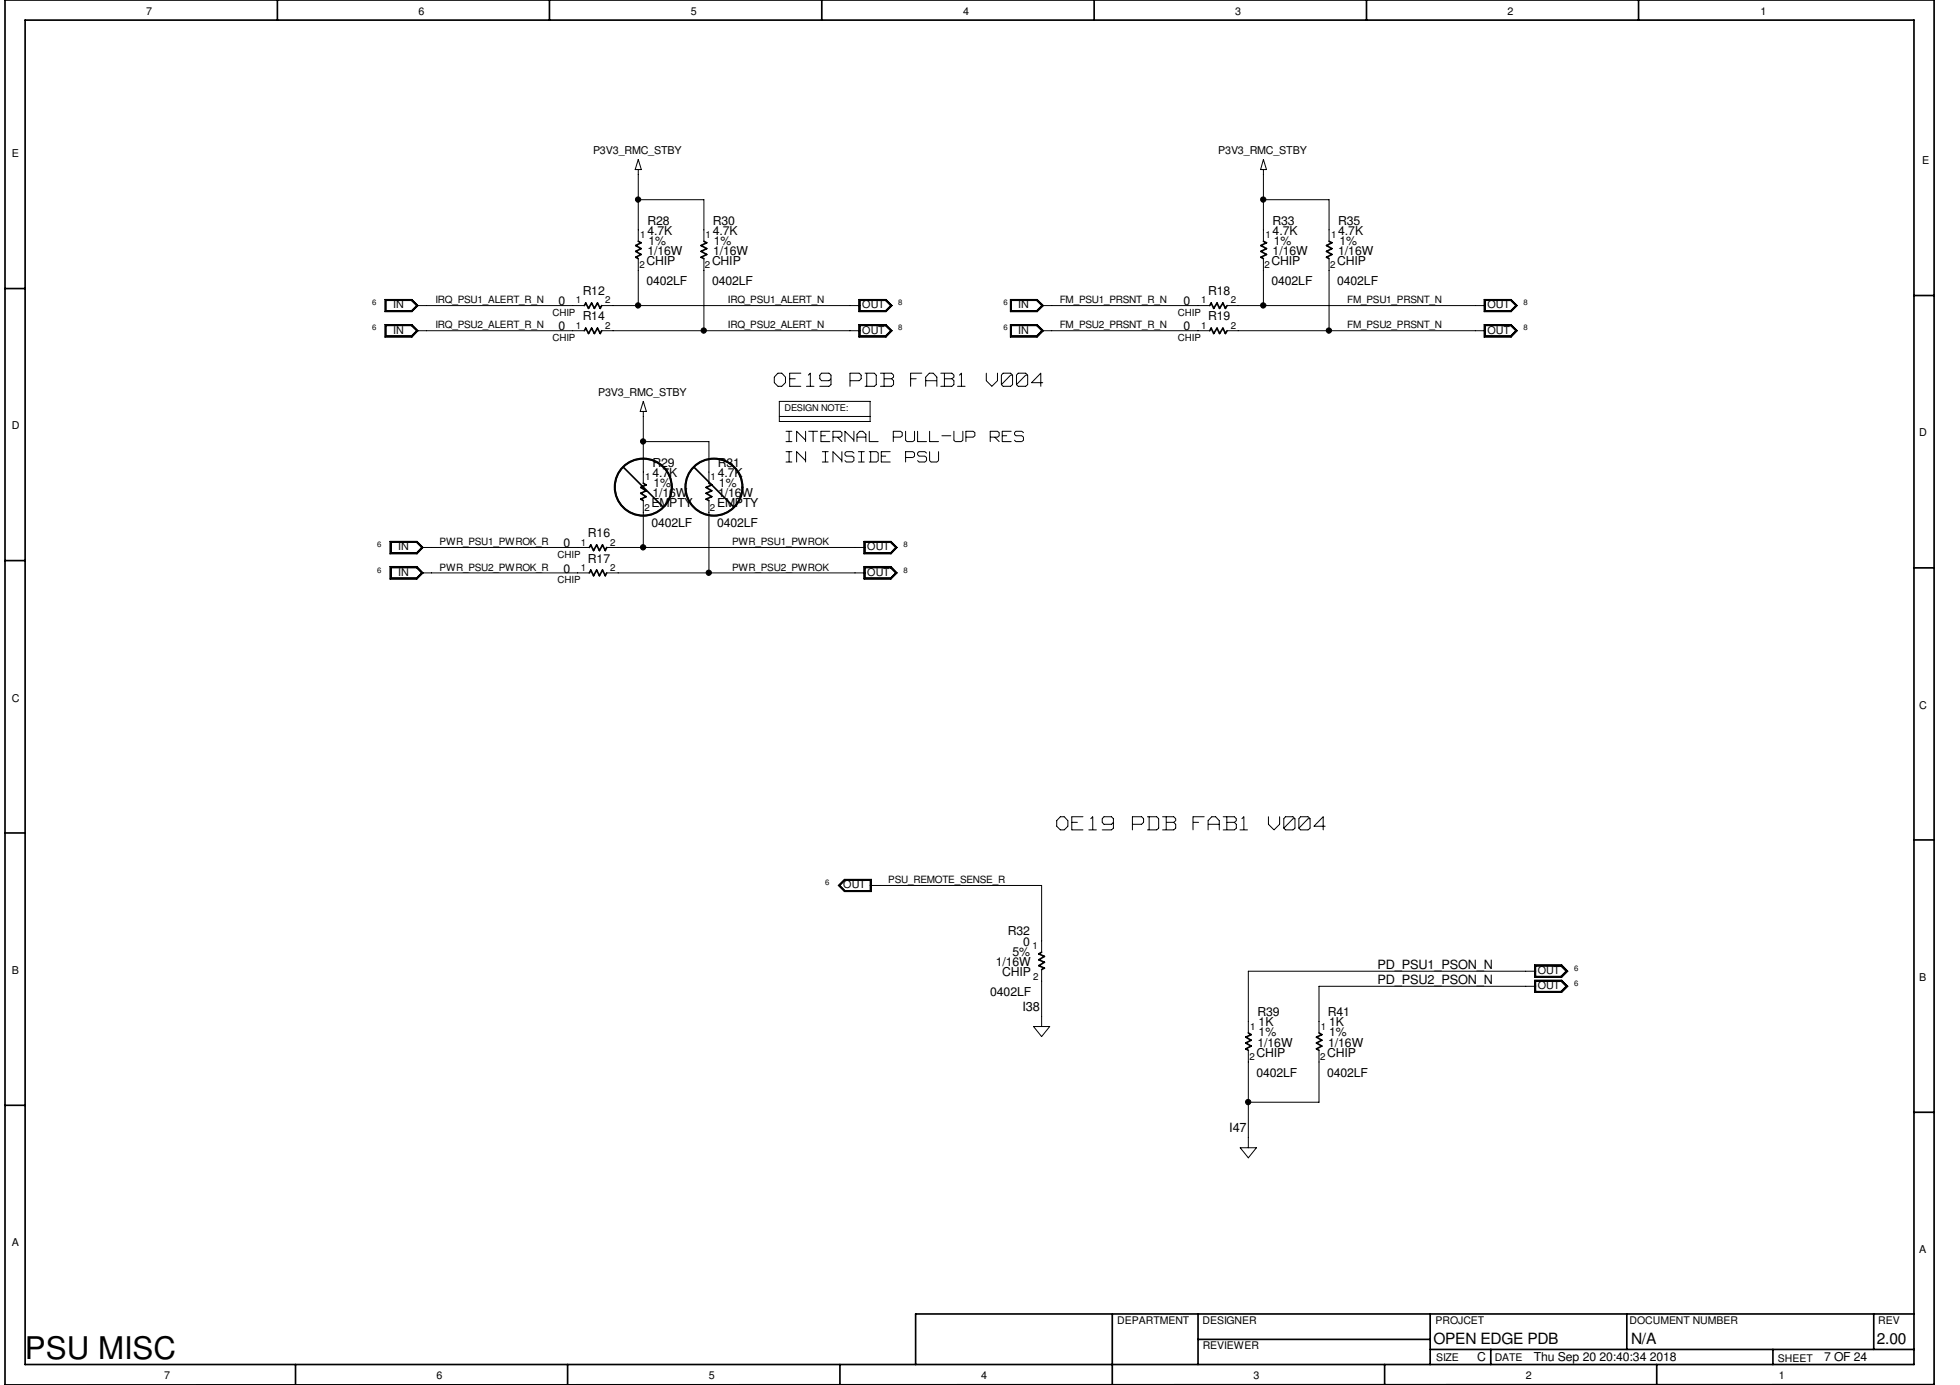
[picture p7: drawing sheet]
<svg xmlns="http://www.w3.org/2000/svg" width="297mm" height="210mm" viewBox="0 0 297 210" stroke-linecap="round" stroke-linejoin="round" font-family="sans-serif">
<g fill="none" stroke="#000" stroke-width=".25">
<path d="M3.8 3h286.3v203.8h-286.3zM42 0v3M83.3 0v3M124.5 0v3M165.8 0v3M207.1 0v3M248.3 0v3M96.7 36.6l.5 .2-.9 .4 .9 .5-.9 .4 .9 .5-.9 .4 .4 .2M106.7 36.6l.4 .2-.8 .4 .8 .5-.8 .4 .8 .5-.8 .4 .4 .2M191.5 36.6l.4 .2-.8 .4 .8 .5-.8 .4 .8 .5-.8 .4 .4 .2M201.4 36.6l.4 .2-.8 .4 .8 .5-.8 .4 .8 .5-.8 .4 .4 .2M.8 43.7h3"/>
<path d="M88.6 46.3l.2-.4 .4 .8 .5-.8 .4 .8 .4-.8 .5 .8 .2-.4M88.6 50.1l.2-.4 .4 .8 .5-.8 .4 .8 .4-.8 .5 .8 .2-.4M183.3 50.1l.3-.4 .3 .8 .5-.8 .4 .8 .5-.8 .4 .8 .3-.4M183.3 46.3l.3-.4 .3 .8 .5-.8 .4 .8 .5-.8 .4 .8 .3-.4M290.1 44.8h3M94.4 70.8l6.1 6.1M97.5 73.2l.4 .3-.8 .4 .8 .5-.8 .4 .8 .5-.8 .3 .4 .3M105.2 70.8l6 6.1M107.4 73.2l.5 .3-.9 .4 .9 .5-.9 .4 .9 .5-.9 .3 .4 .3M.8 85h3M89.3 83l.2-.4 .5 .8 .4-.8 .4 .8 .5-.8 .4 .8 .2-.4M89.3 86.8l.2-.4 .5 .8 .4-.8 .4 .8 .5-.8 .4 .8 .2-.4"/>
<path d="M290.1 86.1h3M.8 126.2h3M290.1 127.3h3M157.9 144.3l-.5 .3 .9 .3-.9 .6 .9 .3-.9 .5 .9 .4-.4 .2M189.2 156.5l.4 .3-.8 .4 .8 .4-.8 .5 .8 .4-.8 .5 .4 .2M199.9 156.5l.4 .3-.8 .4 .8 .4-.8 .5 .8 .4-.8 .5 .4 .2M.8 167.5h3M290.1 168.6h3M168.6 199.2v10.6M181.6 199.1v7.7M216.7 199.1v7.7M246.5 199.1v5.4"/>
<path d="M284 199.1v5.4M290.1 199.1h-151.3v7.7M.8 209.8v-209.8h292.3v209.8l-292.3 .1M44.8 206.8v3M86 206.8v3M127.3 206.8v3M181.6 203h35.1M209.8 206.8v3M216.7 204.5h73.4M225.9 204.5v2.3M251.1 206.8v3M268.7 204.5v2.3"/>
</g>
<g fill="none" stroke="#000" stroke-width=".15">
<path d="M96.7 30.3h10v6.3M96.7 24.2l.5 1.5h-.9zM96.7 25.7v10.9M96.7 39.2v7.1M106.7 39.2v10.9M191.5 24.2l.4 1.5h-.9zM191.5 30.3h9.9v6.3M191.5 25.7v10.9M191.5 39.2v7.1M201.4 39.2v10.9M58.3 45.4h4.1l1 .9-1 .9h-4.1zM58.3 49.2h4.1l1 .9-1 1h-4.1z"/>
<path d="M58.4 45.4h4l.9 .9-.9 .9h-4zM58.4 49.2h4l.9 .9-.9 .9h-4zM58.5 45.5h3.9l.8 .8-.8 .9h-3.9zM58.5 49.3h3.9l.8 .8-.8 .9h-3.9zM58.5 45.6h3.9l.7 .7-.7 .8h-3.9zM58.5 49.4h3.9l.7 .7-.7 .8h-3.9zM63.1 46.3h25.5M63.1 50.1h25.5M91.2 46.3h39.1M91.2 50.1h39.1M117.3 58l.6 .5M117.3 57.2v.8"/>
<path d="M117.9 56.6l-.6 .5M117.9 58.5h.5M117.9 56.6h.5M118.5 56.6l.5 .5M119 57.2v.8M119 58l-.5 .5M119.7 56.6h1.7M119.7 56.6v1.9M119.7 58.5h1.7M119.7 57.4h.8M122.2 58.5h1.2M122.8 56.6v1.9"/>
<path d="M122.8 56.6l-.3 .3M124.2 58.5h1.4M124.2 57.4l.3 .3M124.2 56.9v.5M124.5 56.6l-.3 .3M124.5 56.6h1.1M124.5 57.7h1.1M125.6 56.6l.3 .3M125.9 57.4l-.3 .3M125.9 56.9v1.4M125.9 58.3l-.3 .2M128.8 56.6h1.4"/>
<path d="M128.8 56.6v1.9M128.9 57.7h1.3M130.2 45.4h4.1l.9 .9-.9 .9h-4.1zM130.2 49.2h4.1l.9 .9-.9 1h-4.1zM130.2 45.4h4l.9 .9-.9 .9h-4zM130.2 49.2h4l.9 .9-.9 .9h-4zM130.2 56.6l.3 .3M130.3 45.5h3.9l.8 .8-.8 .9h-3.9zM130.3 49.3h3.9l.8 .8-.8 .9h-3.9zM130.3 45.6h3.9l.8 .7-.8 .8h-3.9zM130.3 49.4h3.9l.8 .7-.8 .8h-3.9zM130.5 57.4l-.3 .3"/>
<path d="M130.5 56.9v.5M131.1 58.5h1.4M131.1 56.6h1.4M131.4 56.6v1.9M132.5 56.6l.3 .3M132.8 56.9v1.4M132.8 58.3l-.3 .2M133.4 58.5h1.7M133.4 56.6h1.7M134 56.6v1.9M134 57.4h1.1M135.1 56.6l.3 .3"/>
<path d="M135.1 57.4l.3 .3M135.4 57.1l-.2 .3M135.4 56.9v.2M135.4 57.7v.6M135.4 58.3l-.3 .2M138 56.6h1.7M138 56.6v1.9M138 57.4h.8M140.3 57.2v1.3M140.3 57.7h1.6M140.8 56.6l-.5 .5M140.9 56.6h.5"/>
<path d="M141.4 56.6l.6 .5M142 57.2v1.3M142.6 58.5h1.6M142.6 56.6h1.6M143.1 56.6v1.9M143.2 57.4h1M144.3 56.6l.3 .3M144.3 57.4l.3 .3M144.6 57.1l-.3 .3M144.6 56.9v.2M144.6 57.7v.6M144.6 58.3l-.3 .2"/>
<path d="M145.1 58.5h1.2M145.7 56.6v1.9M145.7 56.6l-.3 .3M149.5 57.7l.8 .8M149.5 56.6v1.1M151.2 56.6v1.1M151.2 57.7l-.9 .8M151.8 58.3l.2 .2M151.8 56.9v1.4M152 56.6l-.2 .3M152.1 58.5h1M152.1 56.6h1"/>
<path d="M153.1 45.4h4.1l1 .9-1 .9h-4.1zM153.1 49.2h4.1l1 .9-1 1h-4.1zM153.1 56.9l-1.3 1.4M153.2 56.9h.2M153.2 45.4h4l.8 .9-.8 .9h-4zM153.2 49.2h4l.8 .9-.8 .9h-4zM153.2 56.6l.3 .3M153.2 45.5h3.9l.8 .8-.8 .9h-3.9zM153.2 49.3h3.9l.8 .8-.8 .9h-3.9zM153.3 45.6h3.8l.8 .7-.8 .8h-3.8zM153.3 49.4h3.8l.8 .7-.8 .8h-3.8zM153.5 58.3l-.3 .2"/>
<path d="M153.5 56.9v1.4M154 58.3l.3 .2M154 56.9v1.4M154.3 56.6l-.3 .3M154.3 58.5h1.1M154.3 56.6h1.1M155.4 56.9l-1.3 1.4M155.4 56.9h.3M155.4 56.6l.3 .3M155.7 58.3l-.3 .2M155.7 56.9v1.4M156.4 58h1.6"/>
<path d="M157.7 56.6v1.9M157.7 56.6l-1.4 1.4M157.9 46.3h25.4M157.9 50.1h25.4M186 46.3h39.1M186 50.1h39.1M224.9 45.4h4.1l1 .9-1 .9h-4.1zM224.9 49.2h4.1l1 .9-1 1h-4.1zM225 45.4h4l.9 .9-.9 .9h-4zM225 49.2h4l.9 .9-.9 .9h-4zM225 45.5h4l.8 .8-.8 .9h-4zM225 49.3h4l.8 .8-.8 .9h-4z"/>
<path d="M225.1 45.6h3.8l.8 .7-.8 .8h-3.8zM225.1 49.4h3.8l.8 .7-.8 .8h-3.8zM97.5 66.9h9.9v6.3M97.5 60.8l.5 1.6h-1zM97.5 62.4v10.8M97.5 75.9v7.1M107.4 75.9v10.9M118.1 60.8h13.8v3.1h-13.8zM118.1 63.1h13.8M119.1 70h.9M119.1 68.5h.9M119.1 65.4h.9"/>
<path d="M119.1 66.9h.9M119.6 65.4v1.5M119.6 68.5v1.5M120.7 68.5l1.3 1.3M120.7 65.4v1.5M120.7 68.5v1.5M120.7 65.4l1.3 1.3M122.1 65.4v1.5M122.1 68.5v1.5M122.6 65.4h1.3M123.2 65.4v1.5M124.4 65.4h1.4"/>
<path d="M124.4 65.4v1.5M124.5 66h.6M124.5 66.9h1.3M124.6 70h.9M124.6 68.5h.9M125.1 68.5v1.5M126.2 68.5l1.3 1.3M126.2 65.4v1.5M126.2 68.5v1.5M126.2 65.4h1.1M126.3 66.3h1M127 66.3l.6 .6"/>
<path d="M127.3 65.4l.3 .2M127.6 66l-.3 .3M127.6 65.6v.4M127.6 68.5v1.5M128.1 65.4v1.5M128.1 68.7v.2M128.1 68.9l.2 .2M128.1 69.8l.2 .2M128.1 65.4l1.3 1.3M128.3 68.5l-.2 .1M128.3 70h.8M128.3 68.5h.8"/>
<path d="M128.3 69.1h.8M129.2 68.5l.2 .2M129.2 69.1l.2 .2M129.4 69.8l-.2 .2M129.4 65.4v1.5M129.4 69.4v.4M129.9 65.9v1M129.9 66.3h1.3M130.1 70h.9M130.1 68.5h.9M130.3 65.4l-.4 .4M130.3 65.4h.4"/>
<path d="M130.6 68.5v1.5M130.8 65.4l.4 .4M131.2 65.9v1M131.7 70h1.1M131.7 68.5h1.1M131.7 65.4v1.5M131.8 66.9h1.3M131.9 68.5v1.5M132.8 68.5l.3 .2M133.1 69.8l-.3 .2M133.1 68.7v1.1M133.6 68.5h1.3"/>
<path d="M133.6 68.5v1.5M133.6 70h1.3M133.6 69.1h.6M135.4 65.4h1M135.4 65.4v1.5M135.4 66.3h1M136.5 65.4l.2 .2M136.7 66l-.2 .3M136.7 65.6v.4M137.2 66.7l.3 .2M137.2 68.5h1.1M137.2 65.4v1.3"/>
<path d="M137.2 68.5v1.5M137.3 69.3h1M137.5 66.9h.8M138.3 68.5l.3 .2M138.6 69.1l-.3 .2M138.6 66.7l-.3 .2M138.6 65.4v1.3M138.6 68.7v.4M139.1 65.4v1.5M139.1 68.7v.2M139.1 68.9l.2 .2M139.1 69.8l.2 .2"/>
<path d="M139.1 66.9h1.3M139.3 68.5l-.2 .1M139.3 70h.8M139.3 68.5h.8M139.3 69.1h.8M140.2 68.5l.2 .2M140.2 69.1l.2 .2M140.4 69.8l-.2 .2M140.4 69.4v.4M140.9 69.8l.2 .2M140.9 65.4v1.5M140.9 68.5v1.3"/>
<path d="M140.9 66.9h1.3M141.1 70h.8M142.2 69.8l-.2 .2M142.2 68.5v1.3M142.7 66h1.4M144.6 65.4v1.3M144.6 66.7l.2 .2M144.8 66.9h.8M145.9 66.7l-.2 .2M145.9 65.4v1.3M146.4 65.4h1M146.4 65.4v1.5"/>
<path d="M146.4 66.3h1M147.5 65.4l.2 .2M147.7 66l-.2 .3M147.7 65.6v.4M150.1 65.4h1M150.1 65.4v1.5M150.1 66.3h1M150.8 66.3l.6 .6M151.2 65.4l.2 .2M151.4 66l-.2 .3M151.4 65.6v.4M151.9 65.4h1.3"/>
<path d="M151.9 65.4v1.5M151.9 66h.7M151.9 66.9h1.3M153.8 65.6v.2M153.8 65.8l.2 .2M153.8 66.7l.2 .2M154 65.4l-.2 .1M154 65.4h.8M154 66h.8M154 66.9h.8M154.9 65.4l.2 .2M154.9 66l.2 .3"/>
<path d="M155.1 66.7l-.2 .2M155.1 66.3v.4M59.1 82h4.1l.9 1-.9 .9h-4.1zM59.1 85.9h4.1l.9 .9-.9 1h-4.1zM59.2 82.1h4l.8 .9-.8 .9h-4zM59.2 85.9h4l.8 .9-.8 .9h-4zM59.2 82.2h4l.8 .8-.8 .8h-4zM59.2 86h4l.8 .8-.8 .8h-4zM59.3 82.2h3.8l.8 .8-.8 .8h-3.8zM59.3 86.1h3.8l.8 .7-.8 .8h-3.8zM63.9 83h25.4M63.9 86.8h25.4"/>
<path d="M91.9 83h39.2M91.9 86.8h39.2M130.9 82h4.1l1 1-1 .9h-4.1zM130.9 85.9h4.1l1 .9-1 1h-4.1zM131 82.1h4l.9 .9-.9 .9h-4zM131 85.9h4l.9 .9-.9 .9h-4zM131.1 82.2h3.9l.8 .8-.8 .8h-3.9zM131.1 86h3.9l.8 .8-.8 .8h-3.9zM131.1 82.2h3.9l.7 .8-.7 .8h-3.9zM131.1 86.1h3.9l.7 .7-.7 .8h-3.9zM127 134.2l1-.9h4.1v1.8h-4.1zM127.1 134.2l.9-.9h4v1.8h-4z"/>
<path d="M127.3 134.2l.8-.8h3.8v1.6h-3.8zM128 133.3h3.9v1.7h-3.9l-.8-.8zM131.9 134.2h26v10.1M160.1 125.2l.6 .6M160.1 124.4v.8M160.7 123.8l-.6 .6M160.7 125.8h.5M160.7 123.8h.5M161.3 123.8l.5 .6M161.8 124.4v.8M161.8 125.2l-.5 .6M162.4 123.8h1.7"/>
<path d="M162.4 123.8v2M162.5 125.8h1.6M162.5 124.6h.8M165 125.8h1.2M165.6 123.8v1.9M165.6 123.8l-.3 .3M167 125.8h1.4M167 124.6l.3 .3M167 124.1v.5M167.3 123.8l-.3 .3M167.3 123.8h1.1M167.3 124.9h1.1"/>
<path d="M168.4 123.8l.3 .3M168.7 124.7l-.3 .2M168.7 124.1v1.4M168.7 125.5l-.3 .3M171.6 123.8h1.4M171.6 123.8v2M171.7 124.9h1.3M173 123.8l.3 .3M173.3 124.6l-.3 .3M173.3 124.1v.5M173.9 125.8h1.4M173.9 123.8h1.4"/>
<path d="M174.2 123.8v1.9M175.3 123.8l.3 .3M175.6 124.1v1.4M175.6 125.5l-.3 .3M176.2 125.8h1.6M176.2 123.8h1.6M176.7 123.8v1.9M176.8 124.6h1M177.9 123.8l.3 .3M177.9 124.6l.3 .3M178.2 124.4l-.3 .2M178.2 124.1v.2"/>
<path d="M178.2 125v.5M178.2 125.5l-.3 .3M180.8 123.8h1.7M180.8 123.8v2M180.8 124.6h.8M183.1 124.4v1.4M183.1 124.9h1.6M183.6 123.8l-.5 .6M183.7 123.8h.5M184.2 123.8l.6 .6M184.8 124.4v1.4M185.4 125.8h1.6"/>
<path d="M185.4 123.8h1.6M185.9 123.8v1.9M186 124.6h1M187.1 123.8l.3 .3M187.1 124.6l.3 .3M187.4 124.4l-.3 .2M187.4 124.1v.2M187.4 125v.5M187.4 125.5l-.3 .3M187.9 125.8h1.2M188.5 123.8v1.9M188.5 123.8l-.3 .3"/>
<path d="M192.2 124.9l.8 .8M192.2 123.8v1.1M193.9 123.8v1.1M193.9 124.9l-.8 .9M194.6 125.5l.2 .3M194.6 124.1v1.4M194.8 123.8l-.2 .3M194.9 125.8h1M194.9 123.8h1M195.9 124.1l-1.3 1.4M196 124.1h.2M196 123.8l.3 .3"/>
<path d="M196.3 125.5l-.3 .3M196.3 124.1v1.4M196.8 125.5l.3 .3M196.8 124.1v1.4M197.1 123.8l-.3 .3M197.1 125.8h1.1M197.1 123.8h1.1M198.2 124.1l-1.3 1.4M198.2 124.1h.3M198.2 123.8l.3 .3M198.5 125.5l-.3 .3M198.5 124.1v1.4"/>
<path d="M199.2 125.2h1.6M200.5 123.8v2M200.5 123.8l-1.4 1.4M156.6 155.6h2.5l-1.2 1.5zM157.9 146.9v8.7M189.2 159.2v14.7M199.9 159.2v7.8h-10.7M232.6 148.5h4.1l.9 1-.9 .9h-4.1zM232.6 146.2h4.1l.9 1-.9 .9h-4.1zM232.6 146.3h4l.9 .9-.9 .9h-4zM232.6 148.6h4l.9 .9-.9 .9h-4zM232.7 146.3h3.9l.8 .9-.8 .8h-3.9z"/>
<path d="M232.7 148.6h3.9l.8 .9-.8 .8h-3.9zM232.7 146.4h3.9l.7 .8-.7 .8h-3.9zM232.7 148.7h3.9l.7 .8-.7 .7h-3.9zM232.7 147.2h-43.5v9.3M232.7 149.5h-32.8v7M188 173.9h2.4l-1.2 1.6z"/>
<circle cx="96.7" cy="30.2" r=".4"/>
<circle cx="191.4" cy="30.2" r=".4"/>
<circle cx="96.7" cy="46.3" r=".4"/>
<circle cx="106.7" cy="50.1" r=".4"/>
<circle cx="191.4" cy="46.3" r=".4"/>
<circle cx="201.4" cy="50.1" r=".4"/>
<circle cx="97.5" cy="66.9" r=".4"/>
<circle cx="97.5" cy="73.8" r="4.2"/>
<circle cx="97.5" cy="73.8" r="4.4"/>
<circle cx="97.5" cy="73.8" r="4.3"/>
<circle cx="108.2" cy="73.8" r="4.2"/>
<circle cx="108.2" cy="73.8" r="4.4"/>
<circle cx="108.2" cy="73.8" r="4.3"/>
<circle cx="97.5" cy="82.9" r=".4"/>
<circle cx="107.4" cy="86.8" r=".4"/>
<circle cx="189.2" cy="167" r=".4"/>
</g>
<g fill="#000">
<circle cx="96.7" cy="30.2" r=".4"/>
<circle cx="191.4" cy="30.2" r=".4"/>
<circle cx="96.7" cy="46.3" r=".4"/>
<circle cx="106.7" cy="50.1" r=".4"/>
<circle cx="191.4" cy="46.3" r=".4"/>
<circle cx="201.4" cy="50.1" r=".4"/>
<circle cx="97.5" cy="66.9" r=".4"/>
<circle cx="97.5" cy="82.9" r=".4"/>
<circle cx="107.4" cy="86.8" r=".4"/>
<circle cx="189.2" cy="167" r=".4"/>
</g>
<text font-size="4.7" x="3.8" y="206">PSU MISC</text>
<g font-size="3.7" fill="#fff">
<text x="117.3" y="58.9">OE19 PDB FAB1 V004</text>
<text x="160.1" y="126.1">OE19 PDB FAB1 V004</text>
</g>
<g font-size="3" fill="#fff">
<text x="119.1" y="67.2">INTERNAL PULL-UP RES</text>
<text x="119.1" y="70.3">IN INSIDE</text>
<text x="137.3" y="70.3">PSU</text>
</g>
<g font-size="2.3">
<text x="217.3" y="203.7">OPEN EDGE PDB</text>
<text x="247.2" y="203.6">N/A</text>
<text x="284.4" y="203.6">2.00</text>
</g>
<g font-size="1.9">
<text x="98.1" y="35.6">4.7K</text>
<text x="98.1" y="34">R28</text>
<text x="108" y="34">R30</text>
<text x="108" y="35.6">4.7K</text>
<text x="192.9" y="34">R33</text>
<text x="192.9" y="35.6">4.7K</text>
<text x="202.8" y="34">R35</text>
<text x="202.8" y="35.6">4.7K</text>
<text x="98" y="40.2">CHIP</text>
<text x="98.1" y="38.7">1/16W</text>
<text x="98.3" y="37.1">1%</text>
<text x="107.9" y="40.2">CHIP</text>
<text x="108.1" y="38.7">1/16W</text>
<text x="108.2" y="37.1">1%</text>
<text x="192.7" y="40.2">CHIP</text>
<text x="192.9" y="38.7">1/16W</text>
<text x="193" y="37.1">1%</text>
<text x="202.6" y="40.2">CHIP</text>
<text x="202.8" y="38.7">1/16W</text>
<text x="203" y="37.1">1%</text>
<text x="84.6" y="46.3">0</text>
<text x="88.3" y="44.7">R12</text>
<text x="98" y="43.2">0402LF</text>
<text x="107.9" y="43.2">0402LF</text>
<text x="179.4" y="46.3">0</text>
<text x="183.1" y="44.7">R18</text>
<text x="192.7" y="43.2">0402LF</text>
<text x="202.6" y="43.2">0402LF</text>
<text x="84.6" y="50.1">0</text>
<text x="88.3" y="48.6">R14</text>
<text x="179.4" y="50.1">0</text>
<text x="183.1" y="48.6">R19</text>
<text x="98.9" y="70.7">R29</text>
<text x="108.8" y="70.7">R31</text>
<text x="98.7" y="76.8">EMPTY</text>
<text x="98.9" y="75.3">1/16W</text>
<text x="98.9" y="72.3">4.7K</text>
<text x="99.1" y="73.8">1%</text>
<text x="108.7" y="76.8">EMPTY</text>
<text x="108.8" y="72.3">4.7K</text>
<text x="108.8" y="75.3">1/16W</text>
<text x="109" y="73.8">1%</text>
<text x="85.4" y="82.9">0</text>
<text x="89.1" y="81.4">R16</text>
<text x="98.7" y="79.9">0402LF</text>
<text x="108.7" y="79.9">0402LF</text>
<text x="85.4" y="86.8">0</text>
<text x="89.1" y="85.3">R17</text>
<text x="152.7" y="141.8">R32</text>
<text x="155.1" y="143.3">0</text>
<text x="150.9" y="146.4">1/16W</text>
<text x="151.9" y="147.9">CHIP</text>
<text x="153.5" y="144.9">5%</text>
<text x="208.7" y="149.1">PD_PSU2_PSON_N</text>
<text x="208.7" y="146.9">PD_PSU1_PSON_N</text>
<text x="150.1" y="151">0402LF</text>
<text x="155" y="153.2">I38</text>
<text x="190.6" y="154">R39</text>
<text x="190.8" y="155.5">1K</text>
<text x="201.2" y="154">R41</text>
<text x="201.4" y="155.5">1K</text>
<text x="190.4" y="160.1">CHIP</text>
<text x="190.6" y="158.6">1/16W</text>
<text x="190.8" y="157.1">1%</text>
<text x="201.1" y="160.1">CHIP</text>
<text x="201.3" y="158.6">1/16W</text>
<text x="201.4" y="157.1">1%</text>
<text x="190.4" y="163.2">0402LF</text>
<text x="201.1" y="163.2">0402LF</text>
<text x="186.3" y="171.6">I47</text>
<text x="223.9" y="206.3">C</text>
<text x="232.4" y="206.3">Thu Sep 20 20:40:34 2018</text>
<text x="276.4" y="206.2">7 OF 24</text>
</g>
<g font-size="1.6">
<text x="22.1" y="2.2">7</text>
<text x="63.4" y="2.2">6</text>
<text x="104.7" y="2.2">5</text>
<text x="146" y="2.2">4</text>
<text x="187.2" y="2.2">3</text>
<text x="228.5" y="2.2">2</text>
<text x="266.8" y="2.2">1</text>
<text x="1.8" y="23.8">E</text>
<text x="89.9" y="23.3">P3V3_RMC_STBY</text>
<text x="184.6" y="23.3">P3V3_RMC_STBY</text>
<text x="291.3" y="24.9">E</text>
<text x="59.6" y="46.7">IN</text>
<text x="130.7" y="46.7">OUT</text>
<text x="154.3" y="46.7">IN</text>
<text x="225.4" y="46.7">OUT</text>
<text x="59.6" y="50.5">IN</text>
<text x="130.7" y="50.5">OUT</text>
<text x="154.3" y="50.5">IN</text>
<text x="225.4" y="50.5">OUT</text>
<text x="1.8" y="65.1">D</text>
<text x="90.6" y="60">P3V3_RMC_STBY</text>
<text x="290.8" y="66.1">D</text>
<text x="60.3" y="83.4">IN</text>
<text x="131.4" y="83.4">OUT</text>
<text x="60.3" y="87.2">IN</text>
<text x="131.4" y="87.2">OUT</text>
<text x="1.8" y="106.3">C</text>
<text x="290.8" y="107.4">C</text>
<text x="127.8" y="134.6">OUT</text>
<text x="1.8" y="147.6">B</text>
<text x="233" y="149.9">OUT</text>
<text x="233" y="147.6">OUT</text>
<text x="290.8" y="148.7">B</text>
<text x="1.8" y="188.8">A</text>
<text x="290.8" y="189.9">A</text>
<text x="169.3" y="200.6">DEPARTMENT</text>
<text x="182.2" y="200.7">DESIGNER</text>
<text x="217.5" y="200.7">PROJCET</text>
<text x="247" y="200.7">DOCUMENT NUMBER</text>
<text x="284.6" y="200.7">REV</text>
<text x="24.9" y="209">7</text>
<text x="66.2" y="209">6</text>
<text x="107.4" y="209">5</text>
<text x="148.7" y="209">4</text>
<text x="182.3" y="204.5">REVIEWER</text>
<text x="189.9" y="209">3</text>
<text x="217.6" y="206.3">SIZE</text>
<text x="226.5" y="206.3">DATE</text>
<text x="231.2" y="209">2</text>
<text x="269.4" y="206.4">SHEET</text>
<text x="269.6" y="209">1</text>
</g>
<g font-size="1.5">
<text x="96.9" y="40.7">2</text>
<text x="97" y="36.1">1</text>
<text x="106.8" y="40.7">2</text>
<text x="106.9" y="36.1">1</text>
<text x="191.6" y="40.7">2</text>
<text x="191.8" y="36.1">1</text>
<text x="201.6" y="40.7">2</text>
<text x="201.7" y="36.1">1</text>
<text x="66" y="46">IRQ_PSU1_ALERT_R_N</text>
<text x="83.7" y="47.9">CHIP</text>
<text x="87.3" y="46">1</text>
<text x="91.7" y="46">2</text>
<text x="110.3" y="46">IRQ_PSU1_ALERT_N</text>
<text x="160.6" y="46">FM_PSU1_PRSNT_R_N</text>
<text x="178.5" y="47.9">CHIP</text>
<text x="182" y="46">1</text>
<text x="186.5" y="46">2</text>
<text x="204.2" y="46">FM_PSU1_PRSNT_N</text>
<text x="66" y="49.8">IRQ_PSU2_ALERT_R_N</text>
<text x="83.7" y="51.7">CHIP</text>
<text x="87.3" y="49.8">1</text>
<text x="91.7" y="49.8">2</text>
<text x="110.3" y="49.8">IRQ_PSU2_ALERT_N</text>
<text x="160.6" y="49.8">FM_PSU2_PRSNT_R_N</text>
<text x="178.5" y="51.7">CHIP</text>
<text x="182" y="49.8">1</text>
<text x="186.5" y="49.8">2</text>
<text x="204.2" y="49.8">FM_PSU2_PRSNT_N</text>
<text x="97.7" y="77.4">2</text>
<text x="97.8" y="72.7">1</text>
<text x="107.6" y="77.4">2</text>
<text x="107.7" y="72.7">1</text>
<text x="66.6" y="82.6">PWR_PSU1_PWROK_R</text>
<text x="88.1" y="82.7">1</text>
<text x="92.5" y="82.7">2</text>
<text x="111" y="82.6">PWR_PSU1_PWROK</text>
<text x="66.6" y="86.5">PWR_PSU2_PWROK_R</text>
<text x="84.5" y="84.6">CHIP</text>
<text x="84.5" y="88.4">CHIP</text>
<text x="88.1" y="86.5">1</text>
<text x="92.5" y="86.5">2</text>
<text x="111" y="86.5">PWR_PSU2_PWROK</text>
<text x="134.6" y="133.9">PSU_REMOTE_SENSE_R</text>
<text x="156.5" y="143.8">1</text>
<text x="156.6" y="148.5">2</text>
<text x="189.4" y="160.7">2</text>
<text x="189.5" y="156">1</text>
<text x="200.1" y="160.7">2</text>
<text x="200.2" y="156">1</text>
</g>
<text font-size="1.4" x="118.9" y="62.3">DESIGN NOTE:</text>
<g font-size="1.2">
<text x="56.4" y="46.3">6</text>
<text x="136.1" y="46.3">8</text>
<text x="152.1" y="46.3">6</text>
<text x="230.9" y="46.3">8</text>
<text x="56.4" y="50.1">6</text>
<text x="136.1" y="50.1">8</text>
<text x="152.1" y="50.1">6</text>
<text x="230.9" y="50.1">8</text>
<text x="57.1" y="82.9">6</text>
<text x="136.9" y="82.9">8</text>
<text x="57.1" y="86.8">6</text>
<text x="136.9" y="86.8">8</text>
<text x="125" y="134.2">6</text>
<text x="238.5" y="147.2">6</text>
<text x="238.5" y="149.4">6</text>
</g>
</svg>
